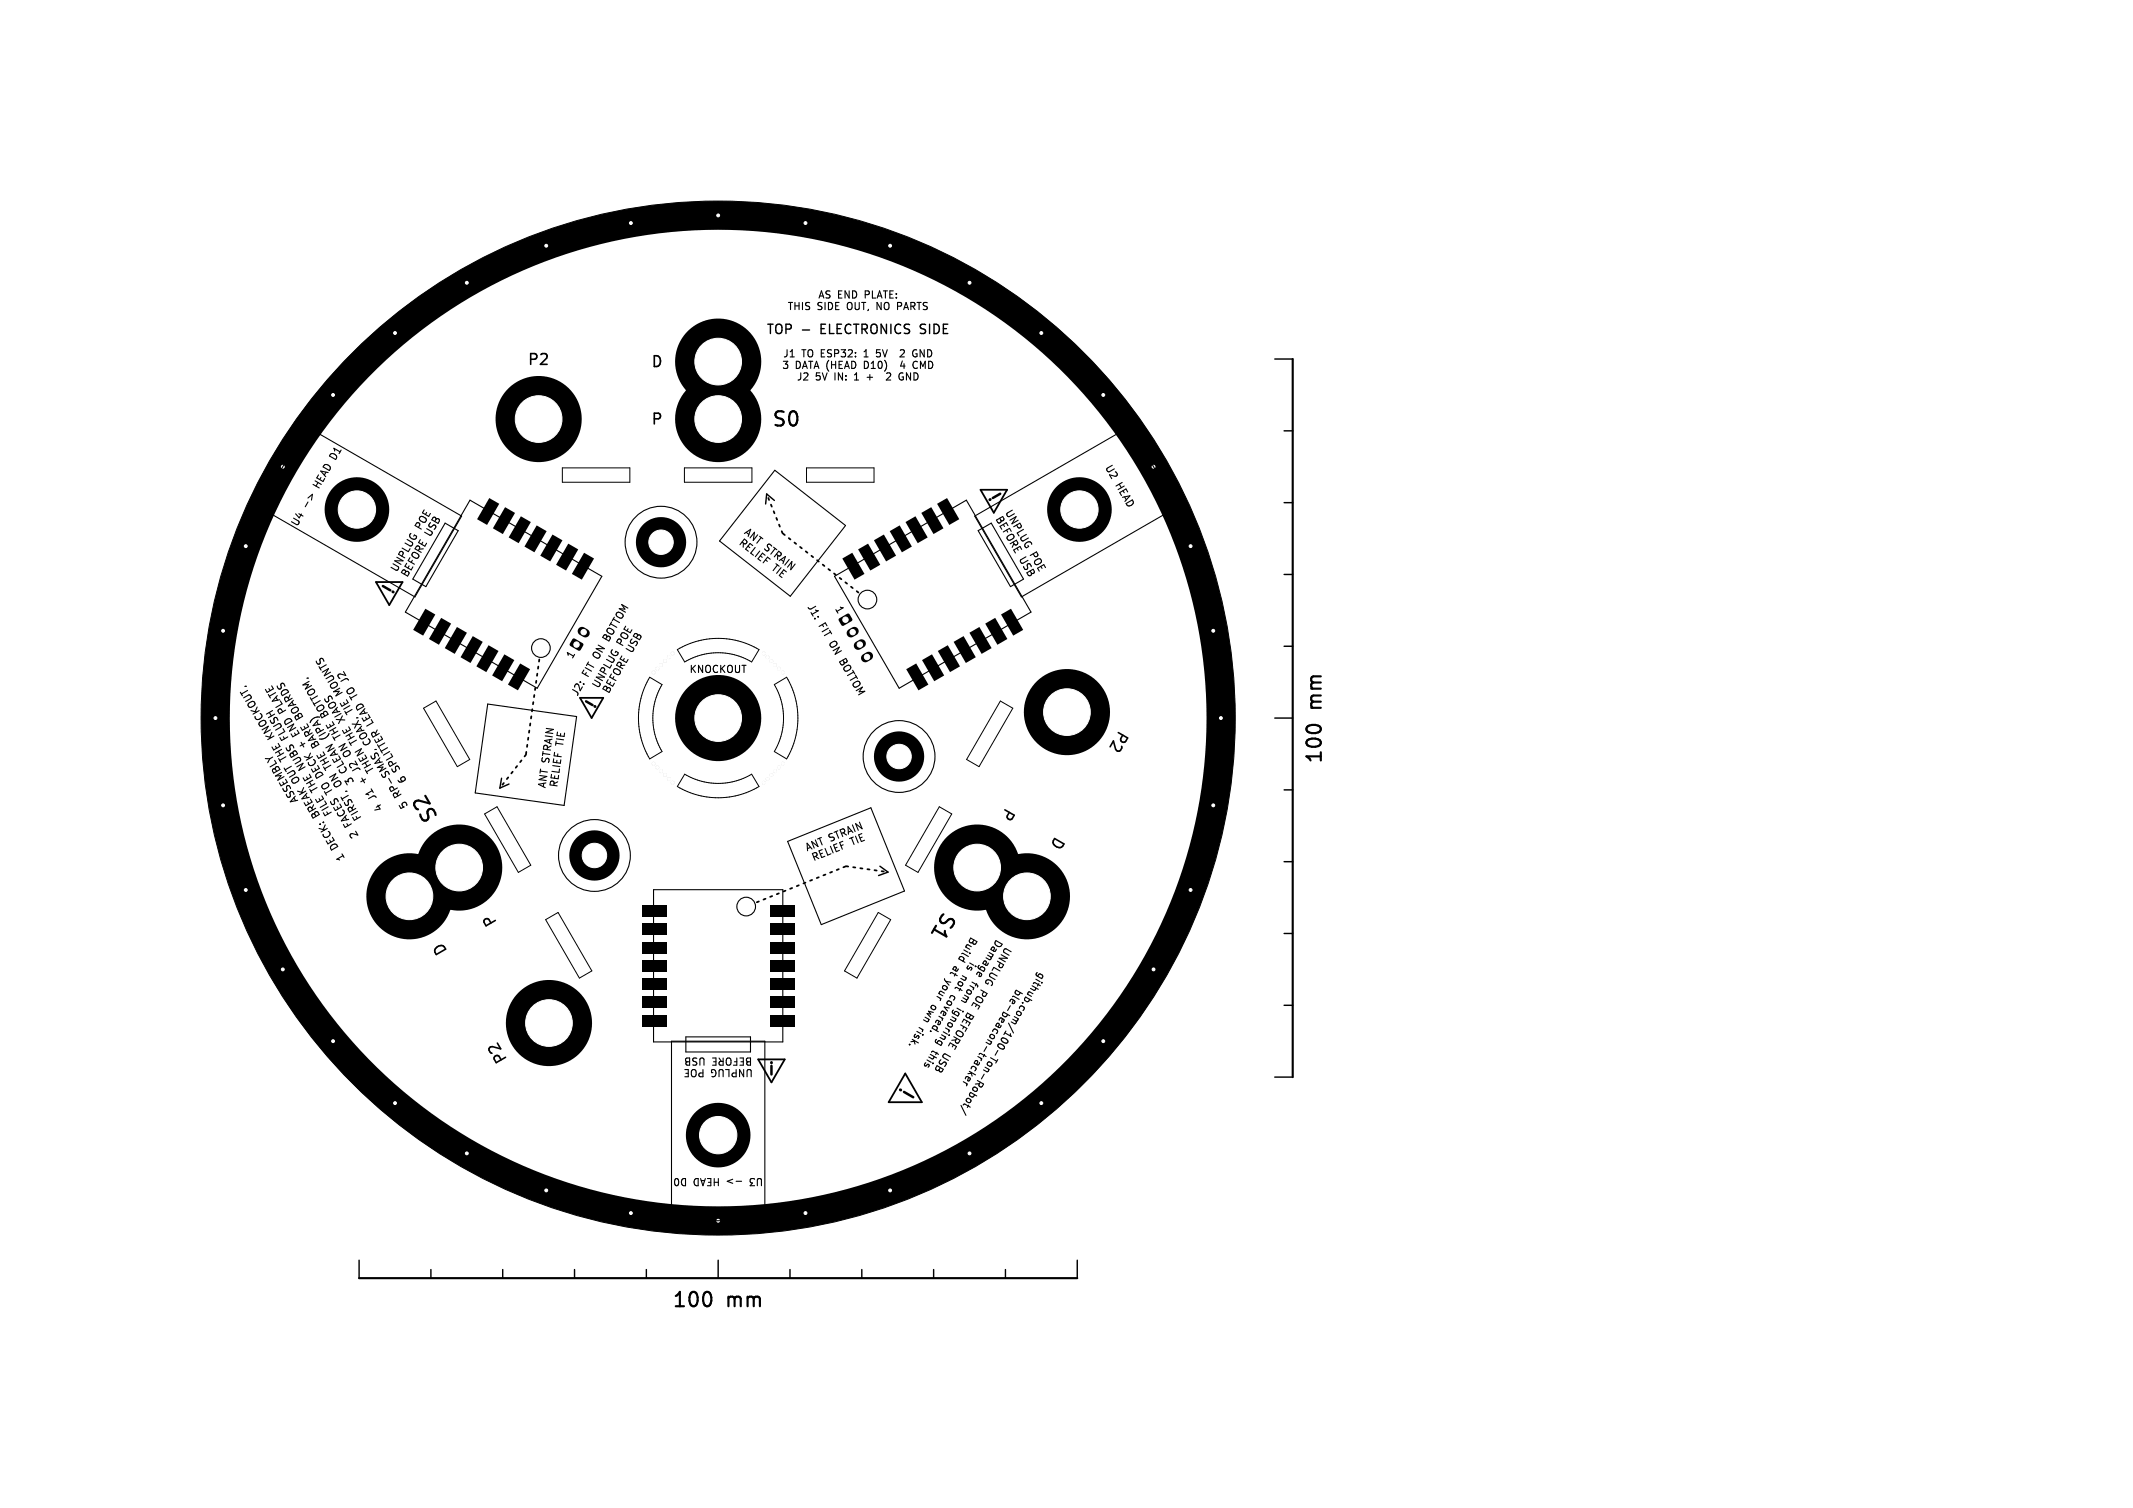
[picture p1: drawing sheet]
<svg xmlns="http://www.w3.org/2000/svg" width="297mm" height="210mm" viewBox="0 0 297 210" stroke-linecap="round" stroke-linejoin="round" font-family="sans-serif">
<g fill="#000">
<path d="M48.5 49.7a72 72 0 0 1 113.6 13.8 72 72 0 0 1-43.2 106 72 72 0 0 1-90.9-69.5h4v1.6a68 68 0 0 0 102 57.3 68 68 0 0 0 1.4-116.9 68 68 0 0 0-103.3 54.7l-.1 3.3h-4v-1.7a72 72 0 0 1 20.5-48.6zM95.8 46a6 6 0 0 1 8.4 .1 6 6 0 0 1 .3 8.3 6 6 0 0 1-.4 8.3 6 6 0 0 1-8.3-.1 6 6 0 0 1-.3-8.3 6 6 0 0 1 .3-8.3zM68.1 69.4l1.4 .8-1.7 2.9-1.4-.8zM70.3 70.6l1.4 .8-1.7 3-1.4-.8zM72.5 71.9l1.4 .8-1.7 2.9-1.4-.8zM74.7 73.2l1.4 .8-1.7 2.9-1.4-.8zM76.9 74.4l1.4 .8-1.7 3-1.4-.8zM79.1 75.7l1.4 .8-1.7 3-1.4-.8zM81.3 77l1.4 .8-1.7 2.9-1.4-.8zM117.3 77.8l1.4-.8 1.7 2.9-1.4 .8zM119.5 76.5l1.4-.8 1.7 3-1.4 .8zM121.7 75.2l1.4-.8 1.7 3-1.4 .8z"/>
<path d="M123.9 74l1.4-.8 1.7 2.9-1.4 .8zM126.1 72.7l1.4-.8 1.7 2.9-1.4 .8zM128.3 71.4l1.4-.8 1.7 3-1.4 .8zM130.5 70.2l1.4-.8 1.7 2.9-1.4 .8zM59.2 84.8l1.4 .8-1.7 2.9-1.4-.8zM61.4 86l1.4 .8-1.7 3-1.4-.8zM63.6 87.3l1.4 .8-1.7 3-1.4-.8zM65.8 88.6l1.4 .8-1.7 2.9-1.4-.8zM68 89.9l1.4 .8-1.7 2.9-1.4-.8zM70.2 91.1l1.4 .8-1.7 3-1.4-.8zM72.4 92.4l1.4 .8-1.7 2.9-1.4-.8zM79.7 89l.3-.1 1.2 .7v.3l-.4 .7h-.3l-1.1-.7-.1-.3z"/>
<path d="M80.6 87.5l.3-.2h.3l.7 .4 .2 .4-.1 .4-.3 .3h-.3l-.8-.5-.2-.4zM116.8 86.1l1.3-.7 .2 .2 .4 .7-.1 .2-1.3 .7-.2-.2-.3-.6zM118.1 87.7l.6-.3 .4-.1 .4 .3v.5l-.2 .3-.6 .3-.3 .1-.3-.2-.2-.3v-.3zM119.1 89.5l.6-.4 .4-.1 .4 .3v.5l-.2 .3-.6 .4h-.3l-.3-.2-.2-.2v-.4zM120.1 91.2l.6-.4h.4l.4 .3v.4l-.2 .4-.6 .3h-.3l-.3-.1-.2-.3v-.3zM126.2 93.2l1.4-.8 1.7 2.9-1.4 .8zM128.4 91.9l1.4-.8 1.7 3-1.4 .8zM130.6 90.7l1.4-.8 1.7 2.9-1.4 .8zM132.8 89.4l1.4-.8 1.7 2.9-1.4 .8zM135 88.1l1.4-.8 1.7 3-1.4 .8zM137.2 86.8l1.4-.8 1.7 3-1.4 .8zM139.4 85.6l1.4-.8 1.7 2.9-1.4 .8z"/>
<path d="M52.9 120.5a6.2 6.2 0 0 1 5.4-1.6 6 6 0 0 1 7.4-3.8 6 6 0 0 1 4.1 7.2 6 6 0 0 1-7.1 4.4 6 6 0 0 1-8.9 3.2 6 6 0 0 1-.9-9.4zM131.9 116.5a6.1 6.1 0 0 1 9.9 2.4 6 6 0 0 1 7 4.5 6 6 0 0 1-4.2 7.2 6 6 0 0 1-7.4-3.9 6 6 0 0 1-6.5-3.1 6 6 0 0 1 1.2-7.1zM89.4 136.2h3.4v1.6h-3.4zM89.4 133.7h3.4v1.6h-3.4zM89.4 131.2h3.4v1.6h-3.4zM89.4 128.6h3.4v1.6h-3.4zM89.4 126.1h3.4v1.6h-3.4zM107.2 136.2h3.4v1.6h-3.4zM107.2 133.7h3.4v1.6h-3.4zM107.2 131.2h3.4v1.6h-3.4zM107.2 128.6h3.4v1.6h-3.4zM107.2 126.1h3.4v1.6h-3.4z"/>
<path d="M89.4 141.3h3.4v1.6h-3.4zM89.4 138.8h3.4v1.6h-3.4zM107.2 141.3h3.4v1.6h-3.4zM107.2 138.8h3.4v1.6h-3.4z"/>
<circle cx="75" cy="58.4" r="6"/>
<circle cx="49.7" cy="71" r="4.5"/>
<circle cx="92" cy="75.5" r="3.5"/>
<circle cx="150.3" cy="71" r="4.5"/>
<circle cx="91" cy="93.7" r=".25"/>
<circle cx="91.5" cy="93.1" r=".25"/>
<circle cx="92.1" cy="92.6" r=".25"/>
<circle cx="92.6" cy="92.1" r=".25"/>
<circle cx="93.1" cy="91.5" r=".25"/>
<circle cx="93.7" cy="91" r=".25"/>
<circle cx="106.3" cy="91" r=".25"/>
<circle cx="106.9" cy="91.5" r=".25"/>
<circle cx="107.4" cy="92.1" r=".25"/>
<circle cx="107.9" cy="92.6" r=".25"/>
<circle cx="108.5" cy="93.1" r=".25"/>
<circle cx="109" cy="93.7" r=".25"/>
<circle cx="148.6" cy="99.2" r="6"/>
<circle cx="82.8" cy="119.1" r="3.5"/>
<circle cx="91" cy="106.3" r=".25"/>
<circle cx="91.5" cy="106.9" r=".25"/>
<circle cx="92.1" cy="107.4" r=".25"/>
<circle cx="92.6" cy="107.9" r=".25"/>
<circle cx="93.1" cy="108.5" r=".25"/>
<circle cx="93.7" cy="109" r=".25"/>
<circle cx="100" cy="100" r="6"/>
<circle cx="106.3" cy="109" r=".25"/>
<circle cx="106.9" cy="108.5" r=".25"/>
<circle cx="107.4" cy="107.9" r=".25"/>
<circle cx="107.9" cy="107.4" r=".25"/>
<circle cx="108.5" cy="106.9" r=".25"/>
<circle cx="109" cy="106.3" r=".25"/>
<circle cx="125.2" cy="105.4" r="3.5"/>
<circle cx="76.4" cy="142.5" r="6"/>
<circle cx="100" cy="158.1" r="4.5"/>
</g>
<g fill="none" stroke="#000" stroke-width=".25">
<path d="M107 69.3l.1 .3M107.4 70.3l.1 .3M107.7 71.2l.1 .3M108.1 72.1l.1 .3M108.5 73.1l.1 .2M111.4 76.2l.2 .2M112.2 76.8l.2 .2M113 77.4l.2 .2M113.8 78l.2 .2M114.6 78.6l.2 .2M115.3 79.2l.3 .2M116.1 79.9l.3 .1"/>
<path d="M136.5 68.2h3.7l-1.8 3.2zM52.4 81.1h3.6l-1.8 3.2zM74 99.8l-.1 .3M74.1 98.8v.3M74.3 97.8l-.1 .3M74.4 96.8v.3M74.5 95.8v.3M74.7 94.8l-.1 .3M74.8 93.8v.3M75 92.8l-.1 .3M75.1 91.8v.3M80.8 97.2h3.2l-1.6 2.8z"/>
<path d="M116.9 80.5l.3 .2M117.7 81.1l.2 .2M118.5 81.7l.2 .2M119.3 82.3l.2 .2M70.2 109l-.2 .3M70.8 108.3l-.2 .2M71.4 107.5l-.2 .2M72 106.7l-.2 .2M72.6 105.9l-.2 .2M73.2 105.1l-.2 .2M73.3 104.7l-.1 .3M73.4 103.7v.3"/>
<path d="M73.6 102.7l-.1 .3M73.7 101.7v.3M73.8 100.7v.3M105.7 125.5l-.3 .2M106.6 125.2l-.3 .1M107.5 124.8l-.3 .1M108.4 124.4l-.2 .1M109.4 124l-.3 .2M110.3 123.7l-.3 .1M111.2 123.3l-.3 .1M112.2 122.9l-.3 .1M113.1 122.5l-.3 .2"/>
<path d="M114 122.2l-.3 .1M114.9 121.8l-.2 .1M115.9 121.4l-.3 .1M116.8 121l-.3 .2M117.7 120.7l-.3 .1M117.8 120.6l.3 .1M118.8 120.8h.3M119.8 120.9l.3 .1M120.8 121l.3 .1M121.8 121.2h.3M122.8 121.3l.3 .1M105.6 147.5h3.7l-1.9 3.2z"/>
<path d="M126 149.5l2.4 4h-4.7z"/>
</g>
<g fill="none" stroke="#000" stroke-width=".2">
<path d="M128.1 46.4l.2 .1M128.2 45.3v.3M177.5 50h2.5M178.8 60h1.2M107.8 69.7l-1-.9-.2 1.4M178.8 70h1.2M178.8 80h1.2M178.8 90h1.2M69.8 108.4l-.2 1.4 1.3-.6M177.5 100h2.5M178.8 110h1.2M122.5 120.6l1.2 .9-1.4 .4"/>
<path d="M178.8 130h1.2M178.8 120h1.2M178.8 140h1.2M177.5 150h2.5M50 175.5v2.5M60 176.8v1.2M70 176.8v1.2M80 176.8v1.2M90 176.8v1.2M100 175.5v2.5M110 176.8v1.2M120 176.8v1.2"/>
<path d="M130 176.8v1.2M140 176.8v1.2M150 175.5v2.5"/>
</g>
<path d="M139.3 68.8l-1.1 .6M53.3 81.6l1 .6M81.6 97.7l.9 .5M107.4 148.4v1.2M125.9 152.1l1.3 .7" fill="none" stroke="#000" stroke-width=".35"/>
<path d="M137.9 69.6h-.1M54.7 82.4h.1M82.8 98.4h.1M107.4 148h.1M125.4 151.8h.1" fill="none" stroke="#000" stroke-width=".4"/>
<g fill="none" stroke="#000" stroke-width=".15">
<path d="M42.6 59.4l21.7 12.5-6.5 11.2-21.7-12.5zM119 52.9h.5M120.3 49.7h.6M120.5 48.8l-.2 .2M120.6 50.3h-.2v1h.2M120.7 52.5h.8M122 49.6l.4 .1M122.1 43.1v-1l.6 1M122.5 48.7h-.4l-.1 .5 .4-.1M124 52.4l-.6 .5h.6M125 42.6h.4M125.4 48.8l.3-.1 .2 .3-.6 .7h.6"/>
<path d="M125.6 50.3l-.2 .7h.6M125.9 50.6v.7M126.2 52.9v-1l.6 1M127.7 51.2l-.2 .1M128.1 49.7v-1l.6 1M42.9 69.4l.6-.6-.1 .8M42.9 69.9l-.4 .7M62 72.9l1.8 1-4.5 7.8-1.8-1.1zM65.4 69.7l18.4 10.6-9 15.5-18.4-10.6zM107.9 65.5l9.8 7.7-7.7 9.8-9.8-7.7zM135.7 71.9l21.7-12.5 6.5 11.2-21.7 12.5zM136.2 73.9l1.8-1 4.5 7.7-1.8 1.1z"/>
<path d="M67.9 98l12.4 1.8-1.8 12.4-12.3-1.8zM84.1 88.5l-.2 .3 .9 .5M116.2 80.3l18.4-10.6 9 15.5-18.4 10.6zM117.9 92l-.1-.3-.9 .5M109.7 117.2l11.6-4.7 4.6 11.6-11.5 4.7zM91 123.9h18v21.2h-18zM133.5 133.5l.9 .5M93.5 145h13v25h-13zM95.5 144.4h9v2.1h-9zM128 143.1l.5 .3M128.4 144.1h.1zM128.5 144.1h.1"/>
<path d="M129.9 146.4l.8 .4M130.3 145.2l.7 .4M131.2 145.3l-.2 .3M131.6 146.8l.7 .4M133.8 153.9l.7 1.4M134.1 153.9l.3-.1 .7 .4M134.1 150.6l.6 .4M134.5 150.9l.1 .3M134.6 153h.3l.2 .1 .1 .2-.1 .2-.2 .1-.3-.2-.1-.1zM134.9 150l-.2 .5h.2l.2-.2-.1-.2-.4-.2-.2 .3M134.9 153.9l-.2 .3M135 149.2l.8 .5"/>
<path d="M135.1 152.1l.9 .5M135.2 152.1l-.2 .3 .1 .2 .4 .2 .2-.4M135.2 149.3l.2 .6M135.3 149.5h-.5M135.5 151.5l.3-.1 .2 .1 .1 .2-.1 .2-.2 .1-.3-.2-.1-.1zM135.8 148.6l-.4-.1-.2 .3M136.1 150.5l.9 .5-.4 .4-.2-.1-.1-.2 .2-.4M136.4 150.9l-.6 .1M102 164.2l-.7 .3 .7 .3M102.5 164.5h.8"/>
<circle cx="92" cy="75.5" r="5"/>
<circle cx="75.3" cy="90.3" r="1.3"/>
<circle cx="120.8" cy="83.5" r="1.3"/>
<circle cx="82.8" cy="119.1" r="5"/>
<circle cx="125.2" cy="105.4" r="5"/>
<circle cx="103.9" cy="126.2" r="1.3"/>
</g>
<g fill="#fff" stroke="#fff" stroke-width=".14">
<circle cx="76.1" cy="34.2" r=".2"/>
<circle cx="87.8" cy="31.1" r=".2"/>
<circle cx="138.7" cy="91" r=".2"/>
<circle cx="145" cy="153.6" r=".2"/>
<circle cx="153.6" cy="55" r=".2"/>
<circle cx="88.4" cy="138" r=".2"/>
<circle cx="34.2" cy="123.9" r=".2"/>
<circle cx="168.9" cy="112.2" r=".2"/>
<circle cx="170" cy="100" r=".2"/>
<circle cx="123.9" cy="165.8" r=".2"/>
<circle cx="87.8" cy="168.9" r=".2"/>
<circle cx="135" cy="39.4" r=".2"/>
<circle cx="65" cy="160.6" r=".2"/>
<circle cx="145" cy="46.4" r=".2"/>
<circle cx="65" cy="39.4" r=".2"/>
<circle cx="153.6" cy="145" r=".2"/>
<circle cx="55" cy="46.4" r=".2"/>
<circle cx="160.6" cy="65" r=".2"/>
<circle cx="165.8" cy="123.9" r=".2"/>
<circle cx="46.4" cy="145" r=".2"/>
<circle cx="168.9" cy="87.8" r=".2"/>
<circle cx="76.1" cy="165.8" r=".2"/>
<circle cx="100" cy="30" r=".2"/>
<circle cx="31.1" cy="112.2" r=".2"/>
<circle cx="165.8" cy="76.1" r=".2"/>
<circle cx="46.4" cy="55" r=".2"/>
<circle cx="34.2" cy="76.1" r=".2"/>
<circle cx="135" cy="160.6" r=".2"/>
<circle cx="55" cy="153.6" r=".2"/>
<circle cx="160.6" cy="135" r=".2"/>
<circle cx="123.9" cy="34.2" r=".2"/>
<circle cx="31.1" cy="87.8" r=".2"/>
<circle cx="100" cy="170" r=".2"/>
<circle cx="72.9" cy="71" r=".2"/>
<circle cx="39.4" cy="65" r=".2"/>
<circle cx="112.2" cy="31.1" r=".2"/>
<circle cx="112.2" cy="168.9" r=".2"/>
<circle cx="39.4" cy="135" r=".2"/>
<circle cx="30" cy="100" r=".2"/>
<circle cx="126.2" cy="70.3" r=".2"/>
<circle cx="88.4" cy="134.5" r=".2"/>
<circle cx="128.5" cy="70.2" r=".2"/>
<circle cx="75.9" cy="72.7" r=".2"/>
<circle cx="135.7" cy="92.8" r=".2"/>
<circle cx="82.5" cy="76.5" r=".2"/>
<circle cx="129.1" cy="96.6" r=".2"/>
<circle cx="88.4" cy="126.9" r=".2"/>
<circle cx="143" cy="124.8" r="3.2"/>
<circle cx="93.1" cy="91.5" r=".25"/>
<circle cx="100" cy="158.1" r="2.6"/>
<circle cx="93.7" cy="91" r=".25"/>
<circle cx="92.6" cy="92.1" r=".25"/>
<circle cx="63.9" cy="120.8" r="3.3"/>
<circle cx="106.3" cy="91" r=".25"/>
<circle cx="91" cy="106.3" r=".25"/>
<circle cx="92.6" cy="107.9" r=".25"/>
<circle cx="75" cy="58.4" r="3.2"/>
<circle cx="107.9" cy="107.4" r=".25"/>
<circle cx="93.1" cy="108.5" r=".25"/>
<circle cx="91" cy="93.7" r=".25"/>
<circle cx="57" cy="124.8" r="3.3"/>
<circle cx="92" cy="75.5" r="1.7"/>
<circle cx="108.5" cy="106.9" r=".25"/>
<circle cx="100" cy="100" r="3.2"/>
<circle cx="100" cy="58.4" r="3.2"/>
<circle cx="106.3" cy="109" r=".25"/>
<circle cx="108.5" cy="93.1" r=".25"/>
<circle cx="109" cy="93.7" r=".25"/>
<circle cx="76.4" cy="142.5" r="3.2"/>
<circle cx="92.1" cy="92.6" r=".25"/>
<circle cx="107.9" cy="92.6" r=".25"/>
<circle cx="91.5" cy="106.9" r=".25"/>
<circle cx="148.6" cy="99.2" r="3.3"/>
<circle cx="125.2" cy="105.4" r="1.7"/>
<circle cx="150.3" cy="71" r="2.6"/>
<circle cx="136.1" cy="120.8" r="3.2"/>
<circle cx="92.1" cy="107.4" r=".25"/>
<circle cx="82.8" cy="119.1" r="1.7"/>
<circle cx="107.4" cy="92.1" r=".25"/>
<circle cx="100" cy="50.4" r="3.2"/>
<circle cx="109" cy="106.3" r=".25"/>
<circle cx="91.5" cy="93.1" r=".25"/>
<circle cx="49.7" cy="71" r="2.6"/>
<circle cx="106.9" cy="108.5" r=".25"/>
<circle cx="106.9" cy="91.5" r=".25"/>
<circle cx="107.4" cy="107.9" r=".25"/>
<circle cx="93.7" cy="109" r=".25"/>
<circle cx="117.7" cy="86.3" r=".37"/>
<circle cx="118.7" cy="88" r=".37"/>
<circle cx="119.7" cy="89.8" r=".37"/>
<circle cx="120.7" cy="91.5" r=".37"/>
<circle cx="80.3" cy="89.8" r=".37"/>
<circle cx="81.3" cy="88" r=".37"/>
</g>
<path d="M180 50v100M182.3 101h.4h.8M50 178h100M99 180.3v.4v.8" fill="none" stroke="#000" stroke-width=".3"/>
<g fill="none" stroke="#000" stroke-width=".14">
<path d="M78.3 65.2h9.4v2h-9.4zM95.3 65.2h9.4v2h-9.4zM112.3 65.2h9.4v2h-9.4zM59 98.6l1.7-1 4.7 8.2-1.7 1zM90.5 94.3l1.7 1a9.1 9.1 0 0 0 0 9.4l-1.7 1a11.1 11.1 0 0 1 0-11.4zM94.3 90.5a11.1 11.1 0 0 1 11.4 0l-1 1.7a9.1 9.1 0 0 0-9.4 0zM107.8 95.3l1.7-1a11.1 11.1 0 0 1 0 11.4l-1.7-1a9.1 9.1 0 0 0 0-9.4zM139.3 97.6l1.7 1-4.7 8.2-1.7-1zM67.5 113.4l1.7-1 4.7 8.1-1.7 1zM95.3 107.8a9.1 9.1 0 0 0 9.4 0l1 1.7a11.1 11.1 0 0 1-11.4 0zM130.8 112.4l1.7 1-4.7 8.1-1.7-1zM76 128.1l1.7-1 4.7 8.1-1.7 1z"/>
<path d="M122.3 127.1l1.7 1-4.7 8.1-1.7-1z"/>
<circle cx="100" cy="100" r="72"/>
</g>
<g font-size="2.8">
<text x="107.3" y="59.8">S0</text>
<text x="184.4" y="98.8" transform="rotate(-90 184.4 98.8)">mm</text>
<text x="184.4" y="106.5" transform="rotate(-90 184.4 106.5)">100</text>
<text x="61.5" y="113.7" transform="rotate(-120 61.5 113.7)">S2</text>
<text x="131.1" y="126.5" transform="rotate(120 131.1 126.5)">S1</text>
<text x="93.5" y="182.4">100</text>
<text x="101.2" y="182.4">mm</text>
</g>
<g font-size="2.1">
<text x="73.3" y="51.1">P2</text>
<text x="90.6" y="51.4">D</text>
<text x="90.6" y="59.4">P</text>
<text x="155.6" y="101.3" transform="rotate(120 155.6 101.3)">P2</text>
<text x="139.8" y="112.1" transform="rotate(120 139.8 112.1)">P</text>
<text x="146.8" y="116.1" transform="rotate(120 146.8 116.1)">D</text>
<text x="69.6" y="128.4" transform="rotate(-120 69.6 128.4)">P</text>
<text x="62.7" y="132.4" transform="rotate(-120 62.7 132.4)">D</text>
<text x="71" y="147.5" transform="rotate(-120 71 147.5)">P2</text>
</g>
<g font-size="1.8">
<text x="106.6" y="46.8">TOP -</text>
<text x="114.5" y="46.8">ELECTRONICS</text>
<text x="128.7" y="46.8">SIDE</text>
</g>
<g font-size="1.4">
<text x="113.8" y="41.8">AS END</text>
<text x="120.6" y="41.8">PLATE:</text>
<text x="109.6" y="43.4">THIS</text>
<text x="113.8" y="43.4">SIDE</text>
<text x="118.2" y="43.4">OUT,</text>
<text x="122.5" y="43.4">NO</text>
<text x="125.6" y="43.4">PARTS</text>
<text x="108.8" y="51.6">3</text>
<text x="108.9" y="50">J1</text>
<text x="110.8" y="51.6">DATA (HEAD</text>
<text x="110.8" y="53.2">J2</text>
<text x="111.7" y="50">TO ESP32:</text>
<text x="113.6" y="53.2">5V</text>
<text x="116.4" y="53.2">IN:</text>
<text x="119.4" y="53.2">1</text>
<text x="120.8" y="50">1</text>
<text x="120.8" y="51.6">D10)</text>
<text x="121.4" y="53.2">+</text>
<text x="122.7" y="50">5V</text>
<text x="124.7" y="53.2">2</text>
<text x="126.4" y="51.6">4</text>
<text x="126.6" y="50">2</text>
<text x="126.7" y="53.2">GND</text>
<text x="128.4" y="51.6">CMD</text>
<text x="128.6" y="50">GND</text>
<text x="153.6" y="65.1" transform="rotate(60 153.6 65.1)">U2</text>
<text x="44.8" y="68" transform="rotate(-60 44.8 68)">HEAD D1</text>
<text x="139.7" y="71.4" transform="rotate(60 139.7 71.4)">UNPLUG</text>
<text x="155.1" y="67.7" transform="rotate(60 155.1 67.7)">HEAD</text>
<text x="41.5" y="73.6" transform="rotate(-60 41.5 73.6)">U4</text>
<text x="58.9" y="73.9" transform="rotate(-60 58.9 73.9)">POE</text>
<text x="60.2" y="74.8" transform="rotate(-60 60.2 74.8)">USB</text>
<text x="102.6" y="75.8" transform="rotate(38 102.6 75.8)">RELIEF</text>
<text x="103.3" y="74.4" transform="rotate(38 103.3 74.4)">ANT STRAIN</text>
<text x="138.3" y="72.3" transform="rotate(60 138.3 72.3)">BEFORE</text>
<text x="143.2" y="77.4" transform="rotate(60 143.2 77.4)">POE</text>
<text x="55.4" y="80" transform="rotate(-60 55.4 80)">UNPLUG</text>
<text x="56.8" y="80.7" transform="rotate(-60 56.8 80.7)">BEFORE</text>
<text x="107.3" y="79.5" transform="rotate(38 107.3 79.5)">TIE</text>
<text x="141.7" y="78.1" transform="rotate(60 141.7 78.1)">USB</text>
<text x="85.2" y="89" transform="rotate(-60 85.2 89)">BOTTOM</text>
<text x="112.2" y="84.5" transform="rotate(60 112.2 84.5)">J1:</text>
<text x="113.8" y="87.3" transform="rotate(60 113.8 87.3)">FIT</text>
<text x="115.3" y="90" transform="rotate(60 115.3 90)">ON</text>
<text x="116" y="84.8" transform="rotate(60 116 84.8)">1</text>
<text x="47.5" y="95.7" transform="rotate(-120 47.5 95.7)">MOUNTS</text>
<text x="79.8" y="92" transform="rotate(-60 79.8 92)">1</text>
<text x="82.1" y="94.4" transform="rotate(-60 82.1 94.4)">FIT</text>
<text x="83.7" y="91.7" transform="rotate(-60 83.7 91.7)">ON</text>
<text x="86.9" y="90.1" transform="rotate(-60 86.9 90.1)">POE</text>
<text x="88.2" y="91" transform="rotate(-60 88.2 91)">USB</text>
<text x="95.9" y="93.9">KNOCKOUT</text>
<text x="116.9" y="92.7" transform="rotate(60 116.9 92.7)">BOTTOM</text>
<text x="39.4" y="97.7" transform="rotate(-120 39.4 97.7)">PLATE</text>
<text x="39.8" y="101.7" transform="rotate(-120 39.8 101.7)">FLUSH</text>
<text x="41.4" y="101.2" transform="rotate(-120 41.4 101.2)">END</text>
<text x="41.8" y="98.6" transform="rotate(-120 41.8 98.6)">BOARDS</text>
<text x="47.2" y="101.5" transform="rotate(-120 47.2 101.5)">THE BOTTOM,</text>
<text x="49.1" y="98.4" transform="rotate(-120 49.1 98.4)">TIE</text>
<text x="52.1" y="100.4" transform="rotate(-120 52.1 100.4)">LEAD TO J2</text>
<text x="80.5" y="97.2" transform="rotate(-60 80.5 97.2)">J2:</text>
<text x="83.4" y="96.2" transform="rotate(-60 83.4 96.2)">UNPLUG</text>
<text x="84.9" y="96.9" transform="rotate(-60 84.9 96.9)">BEFORE</text>
<text x="42.5" y="103.1" transform="rotate(-120 42.5 103.1)">+</text>
<text x="45.8" y="102.3" transform="rotate(-120 45.8 102.3)">(IPA)</text>
<text x="46" y="106" transform="rotate(-120 46 106)">THE BARE</text>
<text x="48.6" y="107.2" transform="rotate(-120 48.6 107.2)">CLEAN</text>
<text x="48.8" y="104.2" transform="rotate(-120 48.8 104.2)">ON</text>
<text x="49.7" y="102.7" transform="rotate(-120 49.7 102.7)">THE XIAOS</text>
<text x="50.1" y="106.6" transform="rotate(-120 50.1 106.6)">J2</text>
<text x="51.8" y="103.1" transform="rotate(-120 51.8 103.1)">COAX,</text>
<text x="52.1" y="106.8" transform="rotate(-120 52.1 106.8)">THEN</text>
<text x="55.9" y="107" transform="rotate(-120 55.9 107)">SPLITTER</text>
<text x="78.6" y="103.9" transform="rotate(-82 78.6 103.9)">TIE</text>
<text x="41.7" y="108.2" transform="rotate(-120 41.7 108.2)">OUT THE KNOCKOUT,</text>
<text x="41.8" y="111.5" transform="rotate(-120 41.8 111.5)">ASSEMBLY</text>
<text x="44.2" y="109.3" transform="rotate(-120 44.2 109.3)">THE NUBS</text>
<text x="44.6" y="113.2" transform="rotate(-120 44.6 113.2)">BREAK</text>
<text x="46.3" y="112.8" transform="rotate(-120 46.3 112.8)">FILE</text>
<text x="47.6" y="108.7" transform="rotate(-120 47.6 108.7)">ON</text>
<text x="49.6" y="108.9" transform="rotate(-120 49.6 108.9)">3</text>
<text x="50.4" y="113.5" transform="rotate(-120 50.4 113.5)">FIRST,</text>
<text x="51.3" y="108.6" transform="rotate(-120 51.3 108.6)">+</text>
<text x="52.6" y="110.9" transform="rotate(-120 52.6 110.9)">J1</text>
<text x="53.6" y="112.6" transform="rotate(-120 53.6 112.6)">4</text>
<text x="56.1" y="110.6" transform="rotate(-120 56.1 110.6)">RP-SMAS,</text>
<text x="56.9" y="108.7" transform="rotate(-120 56.9 108.7)">6</text>
<text x="57.1" y="112.3" transform="rotate(-120 57.1 112.3)">5</text>
<text x="76.2" y="110" transform="rotate(-82 76.2 110)">ANT STRAIN</text>
<text x="77.8" y="109.8" transform="rotate(-82 77.8 109.8)">RELIEF</text>
<text x="47.3" y="117.8" transform="rotate(-120 47.3 117.8)">DECK:</text>
<text x="48.3" y="119.5" transform="rotate(-120 48.3 119.5)">1</text>
<text x="49.2" y="114.7" transform="rotate(-120 49.2 114.7)">FACES TO DECK</text>
<text x="50.2" y="116.4" transform="rotate(-120 50.2 116.4)">2</text>
<text x="112.3" y="118.8" transform="rotate(-22 112.3 118.8)">ANT STRAIN</text>
<text x="118.8" y="118" transform="rotate(-22 118.8 118)">TIE</text>
<text x="113.3" y="120.2" transform="rotate(-22 113.3 120.2)">RELIEF</text>
<text x="135.1" y="130.2" transform="rotate(120 135.1 130.2)">Build</text>
<text x="138.6" y="130.5" transform="rotate(120 138.6 130.5)">Damage</text>
<text x="139.9" y="131.6" transform="rotate(120 139.9 131.6)">UNPLUG</text>
<text x="131.4" y="136.5" transform="rotate(120 131.4 136.5)">your</text>
<text x="132.7" y="134.4" transform="rotate(120 132.7 134.4)">at</text>
<text x="133.8" y="135.6" transform="rotate(120 133.8 135.6)">not</text>
<text x="135" y="133.6" transform="rotate(120 135 133.6)">is</text>
<text x="135.2" y="136.5" transform="rotate(120 135.2 136.5)">from</text>
<text x="136.4" y="137.6" transform="rotate(120 136.4 137.6)">POE</text>
<text x="141.4" y="137.4" transform="rotate(120 141.4 137.4)">ble-beacon-tracker</text>
<text x="144.6" y="135.1" transform="rotate(120 144.6 135.1)">github.com/100-Ton-Robot/</text>
<text x="127.4" y="143.5" transform="rotate(120 127.4 143.5)">risk.</text>
<text x="129.3" y="140.2" transform="rotate(120 129.3 140.2)">own</text>
<text x="132.1" y="138.6" transform="rotate(120 132.1 138.6)">covered.</text>
<text x="132.9" y="140.4" transform="rotate(120 132.9 140.4)">ignoring</text>
<text x="134.4" y="141.1" transform="rotate(120 134.4 141.1)">BEFORE</text>
<text x="98" y="148.7" transform="rotate(180 98 148.7)">POE</text>
<text x="98.1" y="147.1" transform="rotate(180 98.1 147.1)">USB</text>
<text x="104.9" y="147.1" transform="rotate(180 104.9 147.1)">BEFORE</text>
<text x="105" y="148.7" transform="rotate(180 105 148.7)">UNPLUG</text>
<text x="129.4" y="146.5" transform="rotate(120 129.4 146.5)">this</text>
<text x="131" y="146.9" transform="rotate(120 131 146.9)">USB</text>
<text x="99.9" y="163.9" transform="rotate(180 99.9 163.9)">HEAD D0</text>
<text x="106.4" y="163.9" transform="rotate(180 106.4 163.9)">U3</text>
</g>
</svg>
